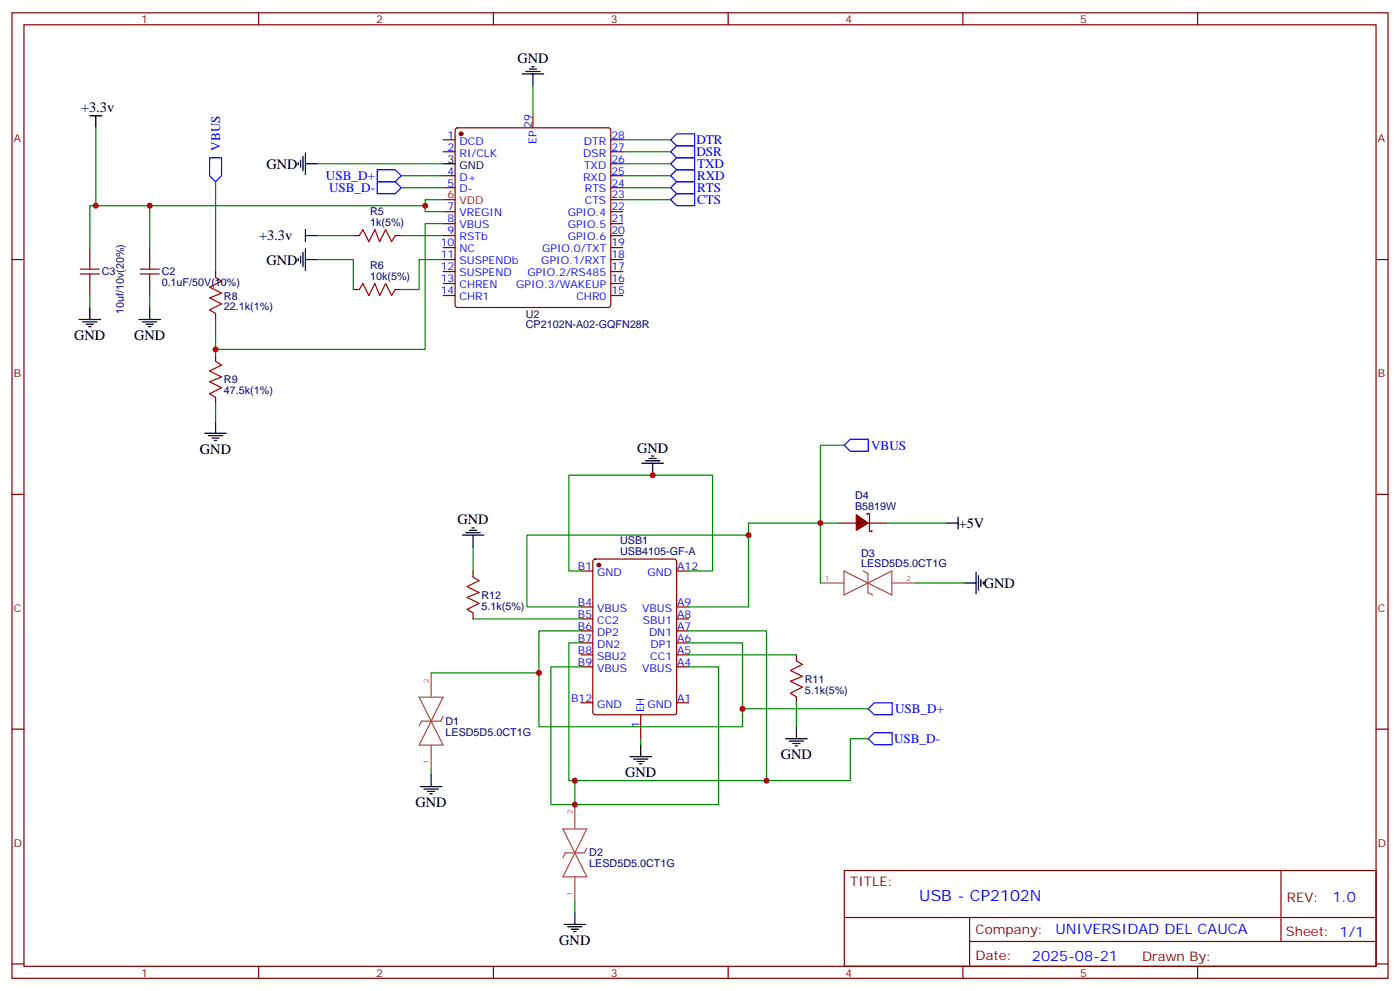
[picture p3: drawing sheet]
<svg xmlns="http://www.w3.org/2000/svg" width="412mm" height="292mm" viewBox="0 0 412 292" stroke-linecap="round" stroke-linejoin="round" font-family="sans-serif">
<g fill="none" stroke="#870000" stroke-width=".35">
<path d="M3.5 3.8h405.4v284.3h-405.4zM7.1 7.3h398.2v277.3h-398.2zM76.2 3.8v3.5M145.3 3.8v3.5M214.5 3.8v3.5M283.6 3.8v3.5M352.8 3.8v3.5M134.3 37.8l.5-.2h44.4l.5 .2 .2 .5v51.6l-.2 .5-.5 .2h-44.4l-.5-.3-.2-.4v-51.6zM157 34.1v3.5M130.5 41.2h3.6M130.5 44.7h3.6M130.5 51.8h3.6"/>
<path d="M130.5 55.3h3.6M179.9 41.2h3.5M179.9 44.7h3.5M179.9 51.8h3.5M179.9 55.3h3.5M179.9 58.8h3.5M179.9 48.2h3.5M3.5 76.4h3.6M26.5 72.9v3.5M44.1 72.9v3.5M63.5 80v1.7M104.1 69.4h1.7"/>
<path d="M116.4 69.4h1.8M130.5 76.4h3.6M130.5 62.3h3.6M130.5 65.9h3.6M130.5 69.4h3.6M130.5 72.9h3.6M130.5 80h3.6M179.9 76.4h3.5M179.9 62.3h3.5M179.9 65.9h3.5M179.9 69.4h3.5M179.9 72.9h3.5"/>
<path d="M179.9 80h3.5M405.3 76.4h3.6M26.5 83.5v3.5M44.1 83.5v3.5M63.5 92.3v1.8M104.1 85.3h1.7M116.4 85.3h1.8M130.5 83.5h3.6M130.5 87h3.6M179.9 83.5h3.5M179.9 87h3.5M63.5 104.7v1.7"/>
<path d="M63.5 117v1.8M3.5 145.6h3.6M246.9 154.1h5.3M255.4 151.6v-.4h.7v5.3h.7v-.3M255.8 154.1h5.3M405.3 145.6h3.6M139.3 168.2v1.7M171.1 168.2h3.5M171.1 178.8h3.5M174.9 164.8l.4-.2h23.3l.7 .5v44.7l-.4 .6-23.6 .1-.6-.5-.1-44.7zM199.3 168.2h3.5M199.3 178.8h3.5"/>
<path d="M139.3 180.5v1.8M171.1 182.3h3.5M171.1 185.8h3.5M171.1 189.3h3.5M171.1 192.9h3.5M171.1 196.4h3.5M199.3 182.3h3.5M199.3 185.8h3.5M199.3 189.3h3.5M199.3 192.9h3.5M199.3 196.4h3.5M234.6 192.9v1.7"/>
<path d="M3.5 214.7h3.6M171.1 207h3.5M188.7 210.5v7.1M199.3 207h3.5M234.6 205.2v1.8M405.3 214.7h3.6M248.7 256.4h156.6v28.2h-156.6zM377.3 256.4v20.9M248.7 270.2h156.5M285.6 277.3h119.6M285.6 270.2v14.1M3.5 283.9h3.6"/>
<path d="M76.2 284.6v3.5M145.3 284.6v3.5M214.5 284.6v3.5M283.6 284.6v3.5M352.8 284.6v3.5M405.3 283.9h3.6"/>
</g>
<g fill="#870000" stroke="#870000" stroke-width=".35">
<path d="M252.2 151.6l3.6 2.5-3.6 2.1z"/>
<circle cx="135.8" cy="39.4" r=".53"/>
<circle cx="176.4" cy="166.4" r=".53"/>
</g>
<g fill="none" stroke="#000" stroke-width=".35">
<path d="M156.6 19.6h.7M26.5 34.1h3.5M28.2 34.1v3.5M153.8 21.8h6.4M154.9 21.1h4.2M155.9 20.4h2.1M157 21.8v3.5M87.8 47.9v.7M88.5 47.2v2.1M89.3 46.1v4.2M90 48.2h3.5M90 45v6.4"/>
<path d="M130.5 48.2h3.6M87.8 76.1v.7M88.5 75.4v2.1M89.3 74.3v4.3M90 67.6v3.6M90 73.3v6.3M90 69.4h3.5M90 76.4h3.5M23.3 94.1h6.3M24.3 94.8h4.3M25.4 95.5h2.1M26.1 96.2h.7"/>
<path d="M26.5 90.6v3.5M40.9 94.1h6.4M42 94.8h4.2M43 95.5h2.2M43.7 96.2h.7M44.1 90.6v3.5M60.3 127.6h6.4M61.4 128.3h4.2M62.4 129h2.2M63.1 129.7h.8M63.5 124.1v3.5M189.1 136.4h6.3"/>
<path d="M190.1 135.7h4.3M191.2 135h2.1M191.9 134.3h.7M192.3 136.4v3.5M136.2 157.6h6.3M137.2 156.9h4.3M138.3 156.2h2.1M139 155.5h.7M139.3 157.6v3.5M278.7 154.1h3.5M282.2 152.3v3.5M284 171.7h3.5"/>
<path d="M287.5 168.5v6.4M288.2 169.6v4.2M288.9 170.6v2.2M289.6 171.3v.7M188.7 219.3v3.5M231.4 217.6h6.4M232.5 218.3h4.2M233.5 219h2.2M234.2 219.7h.7M234.6 214v3.6M123.8 231.7h6.4M124.9 232.4h4.2"/>
<path d="M125.9 233.1h2.2M126.6 233.8h.8M127 228.1v3.6M185.6 222.8h6.3M186.6 223.6h4.3M187.7 224.3h2.1M188.4 225h.7M166.2 272.2h6.3M167.2 272.9h4.2M168.3 273.6h2.1M169 274.4h.7M169.3 268.7v3.5"/>
</g>
<path d="M130.5 58.8h3.6" fill="none" stroke="#f00" stroke-width=".35"/>
<path d="M61.7 46.5h3.6v5.3l-1.8 1.7-1.8-1.7zM111.1 50h5.3l1.8 1.8-1.8 1.7h-5.3zM111.1 53.5h5.3l1.8 1.8-1.8 1.7h-5.3zM197.6 41.2l1.7-1.8h5.3v3.5h-5.3zM197.6 48.2l1.7-1.7h5.3v3.5h-5.3zM197.6 55.3l1.7-1.8h5.3v3.5h-5.3zM197.6 58.8l1.7-1.8h5.3v3.6h-5.3zM197.6 44.7l1.7-1.8h5.3v3.6h-5.3zM199.3 50h5.3v3.5h-5.3l-1.7-1.7zM248.7 131.1l1.8-1.7h5.3v3.5h-5.3zM255.8 208.7l1.7-1.7h5.3v3.5h-5.3zM255.8 217.6l1.7-1.8h5.3v3.5h-5.3z" fill="none" stroke="#00f" stroke-width=".35"/>
<g fill="none" stroke="#008700" stroke-width=".35">
<path d="M28.2 37.6v23M157 25.3v8.8M63.5 53.5v26.5M93.5 48.2h37M118.2 51.8h12.3M118.2 55.3h12.3M130.5 58.8h-5.3v3.5h5.3M183.4 41.2h14.2M183.4 48.2h14.2M183.4 51.8h14.2M183.4 55.3h14.2M183.4 58.8h14.2"/>
<path d="M183.4 44.7h14.2M26.5 72.9v-12.3h17.6v12.3M44.1 60.6h81.1M93.5 76.4h10.6v8.9M93.5 69.4h10.6M118.2 69.4h12.3M130.5 76.4h-7v8.9h-5.3M130.5 65.9h-5.3v37h-61.7M26.5 87v3.6M44.1 87v3.6M63.5 94.1v10.6M63.5 118.8v5.3"/>
<path d="M248.7 131.1h-7v23h-21.2v3.5M246.9 154.1h-5.2v17.6M261.1 154.1h17.6M139.3 161.1v7.1M171.1 168.2h-3.5v-28.3h42.3v28.3h-7.1M171.1 178.8h-15.9v-21.2h65.3v21.2h-17.7M269.9 171.7h14.1M127 198.2h31.7M139.3 182.3h31.8M171.1 185.8h-12.4v28.2h60v-24.7h-15.9M171.1 196.4h-8.8v40.6h49.4v-40.6h-8.9M202.8 185.8h23v44.1h-58.2v-40.6h3.5"/>
<path d="M202.8 192.9h31.8M188.7 217.6v1.7M218.7 208.7h37.1M234.6 207v7M255.8 217.6h-5.3v12.3h-24.7M127 226.4v1.7M169.3 229.9v7.1M169.3 265.2v3.5"/>
</g>
<g fill="none" stroke="#a10000" stroke-width=".35">
<path d="M23.6 79.3h5.7M26.5 76.4v2.9M41.3 79.3h5.6M44.1 76.4v2.9M105.8 69.4l1.1-1.8 1.8 3.6 1.7-3.6 1.4 3.6 1.8-3.6 1.8 3.6 1-1.8M23.6 80.7h5.7M26.5 80.7v2.8M41.3 80.7h5.6M44.1 80.7v2.8M63.5 81.7l1.8 1.1-3.6 1.8 3.6 1.7-3.6 1.4 3.6 1.8-3.6 1.8 1.8 1M105.8 85.3l1.1-1.8 1.8 3.5 1.7-3.5 1.4 3.5 1.8-3.5 1.8 3.5 1-1.7M63.5 106.4l1.8 1.1-3.6 1.8 3.6 1.7-3.6 1.4 3.6 1.8-3.6 1.8 1.8 1"/>
<path d="M139.3 169.9l1.8 1.1-3.5 1.8 3.5 1.7-3.5 1.4 3.5 1.8-3.5 1.8 1.7 1M234.6 194.6l1.8 1.1-3.6 1.7 3.6 1.8-3.6 1.4 3.6 1.8-3.6 1.8 1.8 1"/>
</g>
<path d="M241.7 171.7h6.9M248.6 168.2l14.1 7v-7l-14.1 7zM254.2 168.2l1.5 .7v5.6l1.4 .7M262.9 171.7h7M127 198.2v6.9M123.5 205.3l7 14.1h-7l7-14.1zM127 219.4v7M130.5 211l-.7 1.4h-5.6l-.7 1.4M169.3 237v6.9M165.8 244.1l7.1 14.1h-7.1l7.1-14.1zM169.3 258.2v7M172.9 249.8l-.7 1.4h-5.7l-.7 1.4" fill="none" stroke="#a64a4a" stroke-width=".35"/>
<g fill="#c00">
<circle cx="63.5" cy="102.9" r=".88"/>
<circle cx="125.2" cy="60.6" r=".88"/>
<circle cx="44.1" cy="60.6" r=".88"/>
<circle cx="192.3" cy="139.9" r=".88"/>
<circle cx="158.8" cy="198.2" r=".88"/>
<circle cx="169.3" cy="229.9" r=".88"/>
<circle cx="218.7" cy="208.7" r=".88"/>
<circle cx="225.8" cy="229.9" r=".88"/>
<circle cx="169.3" cy="237" r=".88"/>
<circle cx="220.5" cy="157.6" r=".88"/>
<circle cx="241.7" cy="154.1" r=".88"/>
<circle cx="28.2" cy="60.6" r=".88"/>
</g>
<text font-size="4.6" fill="#00f" x="270.8" y="265.4">USB - CP2102N</text>
<g font-size="4.2">
<text x="152.4" y="18.6">GND</text>
<text x="23.9" y="33.1">+3.3v</text>
<text x="78.5" y="49.7">GND</text>
<text x="76.3" y="70.8">+3.3v</text>
<text x="78.5" y="77.9">GND</text>
<text x="21.8" y="100">GND</text>
<text x="39.5" y="100">GND</text>
<text x="58.9" y="133.6">GND</text>
<text x="187.7" y="133.3">GND</text>
<text x="134.8" y="154.4">GND</text>
<text x="282.4" y="155.5">+5V</text>
<text x="289.8" y="173.2">GND</text>
<text x="230" y="223.7">GND</text>
<text x="184.1" y="228.9">GND</text>
<text x="122.4" y="237.8">GND</text>
<text x="164.7" y="278.3">GND</text>
</g>
<g font-size="4.2" fill="#00f">
<text x="392.5" y="265.6">1.0</text>
<text x="310.9" y="275.2">UNIVERSIDAD DEL CAUCA</text>
<text x="304" y="283">2025-08-21</text>
</g>
<g font-size="3.9" fill="#00f">
<text x="64.8" y="44.3" transform="rotate(-90 64.8 44.3)">VBUS</text>
<text x="205.1" y="42.4">DTR</text>
<text x="205.1" y="46">DSR</text>
<text x="96" y="53">USB_D+</text>
<text x="205.3" y="49.5">TXD</text>
<text x="205.3" y="53">RXD</text>
<text x="96.9" y="56.6">USB_D-</text>
<text x="205.3" y="56.6">RTS</text>
<text x="205.3" y="60.2">CTS</text>
<text x="256.6" y="132.4">VBUS</text>
<text x="263.7" y="210">USB_D+</text>
<text x="263.4" y="218.8">USB_D-</text>
</g>
<g font-size="3.9" fill="#800">
<text x="250.5" y="260.9">TITLE:</text>
<text x="379.1" y="265.6">REV:</text>
<text x="287.4" y="275.1">Company:</text>
<text x="378.7" y="275.8">Sheet: 1/1</text>
<text x="287.4" y="282.8">Date:</text>
<text x="336.4" y="282.9">Drawn By:</text>
</g>
<g font-size="3.2" fill="#800">
<text x="41.6" y="6.8">1</text>
<text x="110.8" y="6.8">2</text>
<text x="179.9" y="6.8">3</text>
<text x="249.1" y="6.8">4</text>
<text x="318.2" y="6.8">5</text>
<text x="4.1" y="41.9">A</text>
<text x="405.9" y="41.9">A</text>
<text x="4.1" y="111">B</text>
<text x="405.9" y="111">B</text>
<text x="4.1" y="180.2">C</text>
<text x="405.9" y="180.2">C</text>
<text x="4.1" y="249.3">D</text>
<text x="405.9" y="249.3">D</text>
<text x="41.6" y="287.6">1</text>
<text x="110.8" y="287.6">2</text>
<text x="179.9" y="287.6">3</text>
<text x="249.1" y="287.6">4</text>
<text x="318.2" y="287.6">5</text>
</g>
<g font-size="3.2" fill="#00f">
<text x="131.9" y="40.8">1</text>
<text x="156.6" y="37.6" transform="rotate(-90 156.6 37.6)">29</text>
<text x="180.1" y="40.8">28</text>
<text x="131.9" y="44.3">2</text>
<text x="135.4" y="42.6">DCD</text>
<text x="135.4" y="46.1">RI/CLK</text>
<text x="158" y="42.3" transform="rotate(-90 158 42.3)">EP</text>
<text x="171.8" y="46.1">DSR</text>
<text x="172" y="42.6">DTR</text>
<text x="180.1" y="47.9">26</text>
<text x="180.1" y="44.3">27</text>
<text x="131.9" y="51.4">4</text>
<text x="135.4" y="53.2">D+</text>
<text x="171.8" y="53.2">RXD</text>
<text x="172" y="49.6">TXD</text>
<text x="180.1" y="51.4">25</text>
<text x="131.9" y="54.9">5</text>
<text x="135.4" y="56.7">D-</text>
<text x="172.3" y="56.7">RTS</text>
<text x="180.1" y="58.5">23</text>
<text x="180.1" y="54.9">24</text>
<text x="131.9" y="62">7</text>
<text x="131.9" y="65.5">8</text>
<text x="135.4" y="63.7">VREGIN</text>
<text x="167.2" y="63.7">GPIO.4</text>
<text x="172.3" y="60.2">CTS</text>
<text x="180.1" y="65.5">21</text>
<text x="180.1" y="62">22</text>
<text x="131.9" y="69">9</text>
<text x="135.4" y="67.3">VBUS</text>
<text x="135.4" y="70.8">RSTb</text>
<text x="167.2" y="70.8">GPIO.6</text>
<text x="167.2" y="67.3">GPIO.5</text>
<text x="180.1" y="69">20</text>
<text x="129.8" y="72.6">10</text>
<text x="129.8" y="76.1">11</text>
<text x="135.4" y="74.3">NC</text>
<text x="135.4" y="77.9">SUSPENDb</text>
<text x="159.5" y="77.9">GPIO.1/RXT</text>
<text x="159.7" y="74.3">GPIO.0/TXT</text>
<text x="180.1" y="76.1">18</text>
<text x="180.1" y="72.6">19</text>
<text x="129.8" y="79.6">12</text>
<text x="129.8" y="83.1">13</text>
<text x="135.4" y="81.4">SUSPEND</text>
<text x="155.4" y="81.4">GPIO.2/RS485</text>
<text x="180.1" y="83.1">16</text>
<text x="180.1" y="79.6">17</text>
<text x="129.8" y="86.7">14</text>
<text x="135.4" y="84.9">CHREN</text>
<text x="135.4" y="88.4">CHR1</text>
<text x="152.1" y="84.9">GPIO.3/WAKEUP</text>
<text x="169.8" y="88.4">CHR0</text>
<text x="180.1" y="86.7">15</text>
<text x="170.3" y="167.8">B1</text>
<text x="199.5" y="167.8">A12</text>
<text x="175.9" y="169.6">GND</text>
<text x="190.7" y="169.6">GND</text>
<text x="170.3" y="178.4">B4</text>
<text x="199.5" y="178.4">A9</text>
<text x="170.3" y="181.9">B5</text>
<text x="170.3" y="185.5">B6</text>
<text x="175.9" y="180.2">VBUS</text>
<text x="175.9" y="183.7">CC2</text>
<text x="189.2" y="180.2">VBUS</text>
<text x="189.3" y="183.7">SBU1</text>
<text x="199.5" y="185.5">A7</text>
<text x="199.5" y="181.9">A8</text>
<text x="170.3" y="189">B7</text>
<text x="175.9" y="187.2">DP2</text>
<text x="175.9" y="190.7">DN2</text>
<text x="191.2" y="187.2">DN1</text>
<text x="191.6" y="190.7">DP1</text>
<text x="199.5" y="189">A6</text>
<text x="170.3" y="192.5">B8</text>
<text x="170.3" y="196">B9</text>
<text x="175.9" y="194.3">SBU2</text>
<text x="175.9" y="197.8">VBUS</text>
<text x="189.2" y="197.8">VBUS</text>
<text x="191.6" y="194.3">CC1</text>
<text x="199.5" y="196">A4</text>
<text x="199.5" y="192.5">A5</text>
<text x="168.2" y="206.6">B12</text>
<text x="175.9" y="208.4">GND</text>
<text x="189.8" y="209.8" transform="rotate(-90 189.8 209.8)">EH</text>
<text x="190.7" y="208.4">GND</text>
<text x="199.5" y="206.6">A1</text>
<text x="188.4" y="214.3" transform="rotate(-90 188.4 214.3)">1</text>
</g>
<g font-size="3.2">
<text x="131.9" y="47.9">3</text>
<text x="135.4" y="49.6">GND</text>
</g>
<g font-size="3.2" fill="#f00">
<text x="131.9" y="58.5">6</text>
<text x="135.4" y="60.2">VDD</text>
</g>
<g font-size="3.2" fill="#000080">
<text x="109" y="63.4">R5</text>
<text x="109" y="66.6">1k(5%)</text>
<text x="30" y="81.1">C3</text>
<text x="47.6" y="81.1">C2</text>
<text x="109" y="82.4">10k(5%)</text>
<text x="109" y="79.3">R6</text>
<text x="47.6" y="84.3">0.1uF/50V(10%)</text>
<text x="66" y="88.2">R8</text>
<text x="36.5" y="92.5" transform="rotate(-90 36.5 92.5)">10uf/10v(20%)</text>
<text x="66" y="91.3">22.1k(1%)</text>
<text x="154.9" y="93.5">U2</text>
<text x="154.9" y="96.7">CP2102N-A02-GQFN28R</text>
<text x="66" y="112.9">R9</text>
<text x="66" y="116">47.5k(1%)</text>
<text x="251.9" y="147">D4</text>
<text x="251.9" y="150.2">B5819W</text>
<text x="182.7" y="160.2">USB1</text>
<text x="182.7" y="163.4">USB4105-GF-A</text>
<text x="253.7" y="167.1">LESD5D5.0CT1G</text>
<text x="253.7" y="163.9">D3</text>
<text x="141.8" y="179.6">5.1k(5%)</text>
<text x="141.8" y="176.4">R12</text>
<text x="237.1" y="201.1">R11</text>
<text x="237.1" y="204.3">5.1k(5%)</text>
<text x="131.2" y="213.4">D1</text>
<text x="131.2" y="216.6">LESD5D5.0CT1G</text>
<text x="173.6" y="255.4">LESD5D5.0CT1G</text>
<text x="173.6" y="252.2">D2</text>
</g>
<g font-size="2.1" fill="#a54b4b">
<text x="243" y="171">1</text>
<text x="267" y="171">2</text>
<text x="126.3" y="201" transform="rotate(-90 126.3 201)">2</text>
<text x="126.3" y="225.1" transform="rotate(-90 126.3 225.1)">1</text>
<text x="168.6" y="239.9" transform="rotate(-90 168.6 239.9)">2</text>
<text x="168.6" y="263.9" transform="rotate(-90 168.6 263.9)">1</text>
</g>
</svg>
